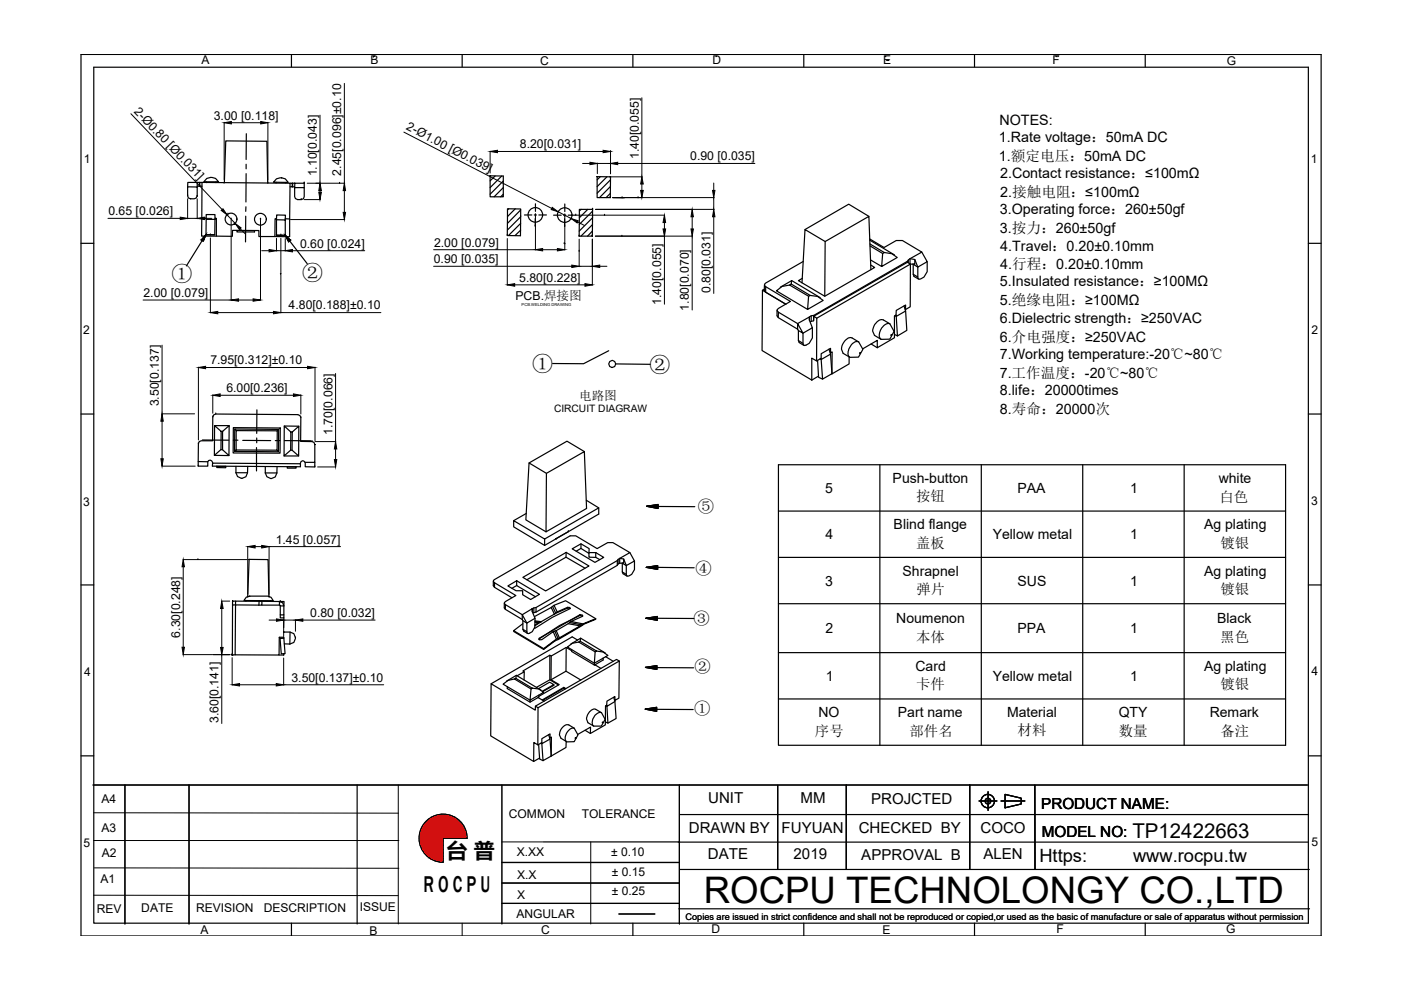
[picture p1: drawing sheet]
<svg xmlns="http://www.w3.org/2000/svg" width="297mm" height="210mm" viewBox="0 0 297 210" stroke-linecap="round" stroke-linejoin="round" font-family="sans-serif">
<!-- layer: 0 -->
<g fill="none" stroke="#000" stroke-width=".25">
<path d="M17.2 11.5h262.9v186.9h-262.9zM19.9 14.3h257.5v181.4h-257.5zM61.8 11.5v2.7M79.3 11.9l-.2 .2M79.4 11.9l-.3 .1M98 11.5v2.7M134.2 11.5v2.7M152 11.9l-.2 .1M170.4 11.5v2.7M187.6 11.9l.2 .1M188 12.8h.5M206.6 11.5v2.7"/>
<path d="M223.8 11.9l.2 .1M224.4 11.9l-.1 .1M242.8 11.5v2.7M39.8 39.6l2 .1v1.8l-.2 .5-.4 .1-1.3-.1-.1-.5zM41.8 38.7h.5v.8h-.4l-.1 .2zM41.9 38.7h-2.1v.9M42.3 39.5h.1M42.3 38.7h.1M42.8 38.7l18.7 .1-.1 7.6h-.9v-.8h-1.8l-.1 .8h-.3v3.8h-3.4v-1.3l-5.6-.1v1.3h-3.4v-3.8h-.3v-.8h-1.9v.8h-.9zM42.8 38.7h-.4v.8h.4M43.8 38.6v.1M43.8 37.8a1.85 1.85 0 0 1 2.5 .8h-3.1z"/>
<path d="M45.8 38.6v.1M47.5 38.7h.1M47.6 38.7l.3-8.8 8.7 .1 .2 8.8M52.2 34.8v1M52.2 36.8l-.1 6M52.2 28.3v5.5M56.8 38.8h.1M58.5 38.6v.2M58.6 37.9a1.82 1.82 0 0 1 2.5 .8l-3.1-.1zM60.6 38.7v.1M61.5 38.8h.5v.8h-.5M62 38.8h.5"/>
<path d="M62 39.6h.1M62 38.8v.8M62.5 39.8h2v1.9l-.2 .4-1.2 .2-.5-.2-.1-.4zM64.5 38.8h.1M64.5 38.8h-2v1v-.2h-.5M64.5 38.8v1M72 38.9h.1M103.9 37.3h2.8v4.4h-2.8zM103.9 37.3h.1M105 37.3l-1.1 1M106.4 37.3l-2.5 2.5M106.7 38.4l-2.8 2.8"/>
<path d="M106.7 39.8l-1.9 1.9M126.6 37.5v4.4h2.8v-4.4M126.6 37.5h.1M126.6 37.5h2.8M127.3 37.5l-.7 .6M128.7 37.5l-2.1 2.1M129.4 37.5h.1M129.4 38.2l-2.8 2.8M129.4 39.6l-2.3 2.3M129.5 32.1h.1M17.2 51.6h2.7M39.8 41.5h.1"/>
<path d="M41.8 41.5h.1M42.8 46.3l-.1 3.8h3.2M42.9 51l-3.4 5.4M43.7 49.7l-.6 1.4-.4-.2zM43.7 49.7l1.8 .1M43.7 46.5h1.9l-.1 3.3-1.8-.1zM43.7 46.3v.2M44.6 49.8h.1M45.6 46.3v.2M48.3 45.4h.1M49 46.5h.1M49.7 47.5h.1"/>
<path d="M50.2 48.8v.4h3.8v-.3M52.1 45.8v5.5M52.1 43.8v1M55.2 46.5h.1M58.6 49.9h.1M58.6 46.6h1.9v3.3h-1.9zM58.6 49.9h1.9M58.6 46.4v.2M59.5 58h.1M59.5 49.9h.1M60.5 49.9l1.1 1-.4 .4zM60.5 49.9h.1"/>
<path d="M60.5 46.4v.2M61.4 46.4v3.8h-3.1M61.4 51.1l3.7 4.8M63.9 42.3h.1M106.7 41.2l-.5 .5M107.6 49.9h.1M107.6 44.3h2.8l-.1 5.7-2.7-.1zM107.9 44.3l-.3 .2M109.2 44.3l-1.6 1.6M110.4 44.5l-2.8 2.9M110.4 46l-2.8 2.8M110.4 47.4l-2.6 2.5"/>
<path d="M110.4 48.8l-1.2 1.1M111.2 45.6h1.6M113.3 45.6h.4M113.5 47.9h.1M113.5 46.3v1.6M113.5 43.2v1.6M113.5 45.3v.5M114.2 45.6h1.7M117.4 45.6h1.6M119.5 45.6h.5M119.7 51.6h.1M119.7 48h.1"/>
<path d="M119.7 46.4v1.6M119.7 43.3v1.6M119.7 45.4v.5M120.5 45.6h1.6M122.1 45.6h.1M122.8 50.1h.1M122.8 53.3h.1M122.8 44.4h2.8v5.7h-2.8zM123.2 44.4l-.4 .3M124.6 44.4l-1.8 1.8M125.6 50h.1M125.6 50.1h.1"/>
<path d="M125.6 49l-1 1.1M125.6 44.4h.1M125.6 44.8l-2.8 2.8M125.6 46.2l-2.8 2.8M125.6 47.6l-2.4 2.5M128.2 45.7h.1M129.4 41.9h.1M129.4 41l-.9 .9M129.9 41.9h2.5M131.9 50.1h.1M131.9 41.9h.1M135.3 41.9h.1"/>
<path d="M167.9 59.5l6 3.6M170.3 55.4l-8 4.6-.2 .2v.4l5.5 3.3-2.6 1.5-.2 .2v.3l.2 .3 4.1 2.4 2.5-1.4v.7l.6 1.6-1.9 1.1v2.2l.3 .5 1-.5 .6-1.1v-2.2M174.9 51.2l-4.2-2.5-.7 11.3M184.2 45.9l-4.3-2.6-9.2 5.4M184.4 50.7l3 1.8 2.6-1.5h1.3l4.1 2.5-2.5 1.3-.5 .6-19.9 11.5-.5 .1-.4 .2v.7M184.4 50.9l5.2 3.1M184.4 51.7l3.1 1.8M184.5 52.1l2.6 1.6M184.6 55.1l2.3 1.4M184.6 56.2l.8 .5-10.5 6.1-5.6-3.3 .8-.5M184.6 57.2l-.4-11.3-9.3 5.3v11.6M187.1 53.7l.4-.2 1.6 .3 1.1 .8-3.3 1.9z"/>
<path d="M192.4 55.4v.2M192.6 55.1v.6M193.6 56v2.2l1 .5M193.6 58.2l.2 .4 1 .6M194 55v1h-1l-.6-.4-19.9 11.4M195.4 53.5l1.2 2-2 1.1-.6-1.6-1.1-.2v1.2M196.6 55.5v2.1l-.7 1.1-1 .5-.3-.1v-2.5l-1-.7M277.4 51.6h2.7M129.1 74.4l-5.4 2.7h-6.5M129.3 76.7l.5-.3 .5 .3 .2 .5-.2 .5-.5 .2-.5-.2-.2-.5zM130.6 77.2h7.3M162.1 60.4l-.1 1.1 .3 .5"/>
<path d="M162.1 61.3l-.4 .2M162.3 60.8v1.2l4.3 2.5-4.9-3-.1 12.8 10.5 6.3M164.7 65.8v1.2l.3 .3M165 66.2v1.1l4.1 2.5M165.4 60.9l2.4-1.4v.7l4 2.4M167.4 60.4l-1.6 .3-1.2 1 6.6 3.9M167.4 60.4l4 2.4M167.8 60.2l-.4 .2M169.1 68.6l1.2 2-1-.5-.2-.3zM169.3 70.1v2.1l1 .6M169.3 72.2l.1 .4 1 .6M171.4 62.8l.4-.2 1.5 .3 1.2 .8-3.3 1.9z"/>
<path d="M172 67v1.1l-.2 .1M172.5 68v-1l.7 .5-.1 9-1-.6v4.7M172.5 66.9v1.1l-.5 .1M173.2 67.5l19.8-11.5v9.1l-1 .5v-.9l-2 1.1v1l-.4 .2v4.6l-3.6 2.1v-1.5l-3 1.7M173.3 76.4l.3 3.6 .8 .4M173.6 79.7l-1.5 .9M173.8 76.1l.3 .1M174.1 76v.2M175.8 74l.3 1.1-2 1.1M176.1 74.8h.1M176.1 75.1l.3 4.1-2 1.2-.3-4.2M176.3 79.2l.1 .1"/>
<path d="M179.1 72.2a1.29 1.29 0 0 1 1.6-.5l1.4 .8 .9 1.6-1 1.6-1.8 .1-1.4-.9a1.73 1.73 0 0 1-.2-1.8zM180 75.7v1.5l-3.6 2.1v-4.7l-.3 .2v-.9l-2 1.1v1l-1 .5M182.1 72.5a1.9 1.9 0 0 0-2.2 1.6 1.42 1.42 0 0 0 .3 1.7M184.7 72.9l1.3 .8M186 68.2a1.25 1.25 0 0 1 1.3-.4l1.4 .9 .9 1.6-.9 1.6-1.9 .1-1.4-.9-.4-.9a3 3 0 0 1 1-2zM188.7 68.7a2.19 2.19 0 0 0-2.3 2.2v.5l.4 .6M189.7 66.9l.3 .2 .3 4.1-.7-.3M191.7 64.9l.3 1-2 1.2v-.3M192 65.6v.2M192 65.9l.3 4.1-2 1.2M17.2 87.8h2.7M42 98.8h.1"/>
<path d="M42 97.9v.9h2.1v-.9M42.1 94.1h.1M42.9 93.3h5.6M45.1 98.2l18.6 .1v.7l-18.7-.2zM45.1 98.2a.58 .58 0 0 0-.6-.6l-.4 .3h-2.1l.1-3.8 .1-.5 .5-.1h2.4v-5.1l.2-.4 .4-.2 17.4 .1 .5 .2 .2 .4-.1 5.1h2.5l.4 .2 .1 .5v3.7h-2l-.5-.3-.4 .2-.1 .4M45.1 88.4h.1M45.5 96.5l3 .1M45.5 90.2h3.1M45.7 87.8h.1M46 98.8l1.9 .1v.3l-1.9-.1zM46.8 95.3l.4 .1M46.9 91.5l-1.4-1.3v6.3l1.3-1.2 .1-3.8h.3"/>
<path d="M47.2 91.5l1.4-1.3-.1 6.4-1.3-1.2zM49.5 90.7h9.9v5.4l-10-.1zM49.5 93.3h.9M49.7 95.7l9.3 .1M49.8 91l-.1 4.7 .4-.3M50 98.9v1.3M50.1 91.3h8.7l-.1 4.1h-8.6zM51.5 93.4h5.9M52.5 98.9v1.3M54.4 94.9v5M54.4 92.9v1M54.5 86.9l-.1 5"/>
<path d="M56.2 98.9v1.4M58.4 93.4h.9M58.7 98.9v1.4M59.1 91h-9.3l.3 .3M59.1 91l-.1 4.8-.3-.4M59.1 91l-.3 .3M60.2 96.7h3.1M60.3 90.3l1.4 1.3-.1 3.8-1.4 1.3zM60.3 90.3l3.1 .1M60.3 93.4l5.6 .1M61.6 95.4h.3M61.7 91.6h.3"/>
<path d="M62 91.6l1.4-1.2-.1 6.3-1.4-1.3zM62.8 99h-1.9v.3h1.9v-.3M63.8 88.5h.1M64.7 98v1h2v-1M66.2 93.6h.1M66.8 94.3h.1M66.7 99h.1M123.9 95.7l-3.7-2.2-8 4.7M165 98.5h107.6v59.5h-107.6zM186.5 98.5v59.5M208.1 98.5v59.5M229.6 98.5v59.5"/>
<path d="M251.1 98.5v59.5M277.4 87.8h2.7M42 118.6h.1M50 100.2l.4 .8 .8 .4 .9-.3 .4-.9M50 100.2h2.5M52.8 118.6h.1M56.2 100.3l.4 .8 .8 .4 1-.4 .3-.8M56.2 100.3h2.5M108.9 110.4l6.6 3.9v1.3l-6.6-3.9zM111.6 108.9l-2.7 1.5M115.5 114.3l11.4-6.6v1.3l-11.4 6.6M115.9 100.4l8-4.7 .5 12.1-8.6 5z"/>
<path d="M115.9 100.4l-3.7-2.2-.7 12 4.3 2.6M117.9 114.2h.1M120 118.1l4 2.4M120 117.1v1l-8.3 4.8M120.5 112.7h.1M120.5 112.7l-2.6 1.5M121.3 116.4l1.9-1.1 1.7 1v.9h1.4l1.7 1-1.9 1zM123.2 115.3v1l-1 .6M123.2 116.3l1.7 1M124.3 106.1l2.6 1.6M124.9 117.2v.9l1.4 .1M126.3 117.2v1l.9 .4"/>
<path d="M130.9 118.9v1l-17.2 9.9M131 118.6v1l-.1 .2M131.4 119.4l-.4 .2M131.9 119.4v1.9l.9 .5M132.2 118.5v.9h-.8M133.5 117.2l1 1.7-1.7 1-.6-1.4-.8-.1v1M134.5 118.9v1.9l-.6 1-.8 .4-.3-.2v-.2v-1.9l-.9-.6M137.1 107.3l2.4-.3v.8zM139.5 107.4h7.8M165 108.4h107.6M165 118.2h107.6M17.2 124h2.7"/>
<path d="M45.2 138.8h3.6M49.3 138.8h.1M49.3 127.5h.1M49.9 127.5h-.6v.8M52.1 127.3v.2M52.2 126.6l.7-.2h3.9l.7 .2 .4 .8-6.2-.1zM52.5 126.6h.1M52.5 126.4l.3-7.8h4l.2 7.8M54.9 128.3h-5v10.5l9.3 .1v-3.8h.9M54.9 127.5h-5v.8h-.6v10.5h.6M54.9 127.5h.6v.8h-.6M54.9 127.5v.8"/>
<path d="M55.5 127.5h3.8v.8h-3.8M57.1 126.6h.1M57.4 127.4v.1M59.2 138.9h.9M59.2 135.1l.2 .3 .8-.1-.1-.2M59.4 130.4v.6h.8v-.6M59.4 127.5h.1M59.6 127.6l.6-.1v2.9h-.8v-1.9M59.6 127.5h-.3l.6 .3 .3 .7h-.8l-.1-.2M60.1 138.9h.1M60.2 134h.1M60.1 134h1.4l.8 .4 .3 .8"/>
<path d="M60.1 135.1v.1M60.1 138.6v.3M60.2 135.3l.2 3.3h-.8l-.2-3.2M60.2 131l-.1 2.1M60.3 136.5l1.2 .1M61.5 134v2.6M62.6 135.3h.1M62.6 135.4l-.3 .8-.8 .4M104.6 123.2v1l.2 .3M104.8 123.6v.9l3.7 2.2M106.9 127.9v1l.2 .3M107.2 128.2l-.1 1 3.6 2.1"/>
<path d="M107.7 124.2l1.8-1.1 4.9 2.9-1.9 1.1-1.7-1v-.8h-1.4zM108.9 133.7v.2l6.4 3.8M109.5 123.1v1l4 2.4M109.5 124.1l-1 .6M110.7 130.3l2.1-1.2v.6l.6 1.4-1.7 1zM110.9 122.4l9.1-5.3 4.9 2.9-9.2 5.3zM110.9 131.6v1.8l.8 .5M110.9 132.2l-2 1.5 6.4 3.8M110.9 133.4l.1 .4 .9 .5M112.8 129.1l.9-.3 17.2-9.9 .1-.3 2.5-1.4-3.6-2.2h-1.1l-2.2 1.3-4.5-2.7h-1.2l-16.1 9.3-.2 .1v.3l.2 .3 4.6 2.7-2.2 1.2-.2 .5 3.7 2.3v1M112.8 129.1v.6M113.2 128.9v1h-.1"/>
<path d="M113.4 130.7l3.5-1.9 .6 1.4-2.7 1.6-1.4-.2M113.4 131.1v1.9l-.6 .9-.8 .5-.3-.2v-.3v-1.8l-.8-.5-.2-.3M113.4 131.9l.8 .1-.8 .5M113.4 131.8l1.1 .1-.3 .1M113.7 128.8v1l-.5 .1M114.3 135.3l-.1 .3M114.5 131.9l.3-.1-1.4 .9M116.6 138.9v5.2M116.9 139.1l-.1 5M117.1 128.6l-.2 .2M117.3 133.9l.3-.1 .7 1.6M117.5 128.3l-.3 .3 .6 1.3 .3-.2"/>
<path d="M117.9 133.7l-.3 .1M118.3 135.6l-.6 .3-2.4 1.8v-.2a45.7 45.7 0 0 1 7.7-4.8l.6-.4 2.7-1.1v.1l-2.4 1-5.6 3.3M120 137.3v5M120.3 128.9l-2.8 1.3 .3-.2M120.3 128.8v.1M120.3 128.9l.6 .1M120.5 132.2l.3-.2 2.5 .5M121.1 131.7l-.3 .3M121.2 138l-1.2-.7-3.1 1.8-.3-.2-5.7 3.4 .3 .1-1.6 .9M121.2 137.7v.4l4.8 2.9M122.5 135.7l-1.2-.7-17.2 10M122.7 136.1l-1.3 .3-1.1 .8 5.7 3.4v.4"/>
<path d="M122.7 136.1l3.5 2.1M123 130.3l-8.7 5v.4l.6-.1 2.4-1.7 .7 1.6M123 130.3l.5 .1v.3l-2.4 1.1 2.5 .5M123 130.3v.2l-4.4 2.1-4.3 2.9M123 130.5l.6 .1M123 132.7l-2.5-.5-2.6 1.5 .7 1.5M123 136l-.3 .1M123.1 135.3l-2.1 1.3M126.2 138.2l.3-.2 1.4 .2 1 .8-2.9 1.6zM126.3 131.2l-6.4-3.8-2.4 .9 .6 1.4 2.2-.9h.5v.3l-3.7 1.8-3.7 2.4M126.5 138l-3.5-2 .1-.7 5.2 3.2M127.9 139.5v.4l-1.8 1.1 1.3 .7"/>
<path d="M128.4 139.2l1.6 1M131.9 121.3l.2 .4 .9 .5M136.9 131.1l2.4-.4v.8zM137 120.3l2.4-.4v.8zM139.3 131.1h7.8M139.4 120.3l7.8 .1M165 128h107.6M165 138.4h107.6M277.4 124h2.7M104.1 145l9.4 5.6v-.9l.6 .4-.1 7.8-.8-.5-.1 4-9.1-5.4zM107.6 145.6v.4l4.8 2.9 1.7-1M109.1 144l-1.4 .3-1 .8 5.7 3.3v.5"/>
<path d="M109.1 144l3.5 2.1M109.4 143.8l-.3 .2M109.5 143.2l-2.1 1.2M111.2 142.4l-.1 1.8M112.6 146.1l.2-.2 1.4 .2 1.1 .7-2.9 1.6zM112.8 145.9l-3.4-2.1 .1-.6 5.2 3.1M114.1 150.1l17.2-9.9-.1 7.8-.8 .5v-.8l-1.7 1-.1 .8-.2 .2-.1 4-3.1 1.8v-1.3l-2.7 1.5M114.1 147.9l1.3 .8M114.2 157.8l.2 3.1 .7 .4M114.2 146l2.3-1.4 .9 .5-2.4 1.4M114.2 147.4v.4l-.1 .1M116.3 155.8l.3 .9-1.7 1v-.2"/>
<path d="M116.6 156.4h.1M116.6 156.7l.3 3.6-1.8 1-.2-3.6-.2-.1M116.8 144.1l3.2-1.8 3.1 1.9M116.8 144.1l1.8 1-4.4 2.5M117.4 145.1v.2l-2.3 1.3M118.4 145.2l-1.8-1.1-2.9 1.6M119.2 154.2l.7-.5h.6l1.3 .7a1.95 1.95 0 0 0-2 2.1l.1 .5 .2 .3-1.2-.8a1.8 1.8 0 0 1 .3-2.3zM119.5 145.7v.2M119.8 146.1l-.3-.2-4.4 2.6M120 146l-.5-.3-4.5 2.7M120 157.2v1.3l-3.1 1.8v-4l-.3 .1v-.8l-1.7 1v.9l-.9 .4M121.8 154.5l.7 1.3-.8 1.5h-1.6"/>
<path d="M124.1 154.8l1.1 .7M125 150.9l1-.6a3.1 3.1 0 0 1 2.3 2.2l-.8 1.5h-1.6l-1.2-.8a1.96 1.96 0 0 1 .3-2.3zM126.1 141h-.1M127.5 151.1a1.96 1.96 0 0 0-1.9 2.6l.3 .3M128.4 149.6l.3 .2 .2 3.5-.6-.2M130.1 147.9l.3 .8-1.7 1.1-.1-.3M130.4 148.5v.1M130.4 148.7l.2 3.6-1.7 1M131.3 140.2l-.6-.4-17.2 9.9M136.8 150.4l2.4-.4v.8zM136.8 141.5l2.5-.4v.8zM139.2 150.4h7.8"/>
<path d="M139.3 141.5l7.8 .1M165 148.2h107.6M279 142.9l-.1 .2M17.2 160.3h2.7M19.7 166.4h257.7M26.5 166.4v29.5M40.1 166.4v29.5M75.7 166.4v29.5M114.4 160.7l-1.3 .7M115.3 178.5h28.8M116.8 160.3h.1M143.8 178.5h133.5"/>
<path d="M144 166.4v29.5M144.1 172.7h133.3M164.9 166.5v17.8M179.4 166.4v17.9M205.6 166.4v17.9M207.6 169.8h3.8M209.5 167.9v3.9M212.2 169.8h5.1M213.1 168.4l3.4 .8v1.3l-3.4 .8zM219.4 166.5v17.8M277.4 160.3h2.7M61.8 195.7v2.7"/>
<path d="M93.9 182.8a5.1 5.1 0 0 1-5.1-5.1 5.1 5.1 0 0 1 5.1-5.1 5.1 5.1 0 0 1 5.1 5.1h-5v5.1M106.4 191.5h37.6M106.4 187.2h37.6M106.4 182.9h37.6M131.2 193.8h7.6M134.2 195.7v2.7M143.9 192.7h133.8M144.1 184.3h133.5M170.4 195.7v2.7M206.6 195.7v2.7M242.8 195.7v2.7"/>
<circle cx="49" cy="46.4" r="1.25"/>
<circle cx="55.2" cy="46.5" r="1.25"/>
<circle cx="113.5" cy="45.6" r="1.55"/>
<circle cx="119.7" cy="45.6" r="1.55"/>
<circle cx="182.4" cy="74.9" r=".1"/>
<circle cx="189" cy="71.1" r=".11"/>
<circle cx="122" cy="156.5" r=".09"/>
<circle cx="127.8" cy="153.2" r=".08"/>
<circle cx="209.4" cy="169.8" r="1.42"/>
<circle cx="209.4" cy="169.8" r=".6"/>
</g>
<g fill="none" stroke="#000" stroke-width=".21">
<path d="M73 17.7v21.1M27.8 24.1l19.3 20.3M47.5 25.9v12.2M49.1 26h6.2M56.8 25.9v12.3M65.1 38.8h8M67.8 24.4v14.4M85.6 28l31.4 16.2M103.9 32.1v4.6M105.5 32.1h22.4M123.5 34.7h1.6M126.6 34.6v2.2"/>
<path d="M126.6 34.7h2.8M129.4 32.1v4.8M129.6 37.5h6.6M131 34.7h29M136.1 20.7v16.8M136.1 39v1.4M151.3 38.8v1.6M22.9 46.3h15.3M39.8 42.1v4.3M39.8 46.3h2M41.8 42.1v4.3M43.3 46.3h1.6"/>
<path d="M44.6 50.4v15.9M48.2 45.6l1.7 1.8M49 46.6v17.1M50.9 48.5l1.1 1.1M55.2 46.7v17M55.5 53.2h1.6M58.6 50.5v2.7M58.6 53.2h1.9M59.5 50.5v15.8M60.5 50.6v2.6M61.6 46.6h11.5M62 53.2h15.3"/>
<path d="M64.5 42.3h3.4M67.8 40.4v.4M73 40.4v4.6M91.9 56.5h29.3M91.9 52.9h21.6M107.6 50.6v9.9M113.5 45.7v7.3M115 52.9h3.2M118.3 44.9l2.8 1.4M119.7 45.8v7.2M122.2 45.6h18.7M122.5 47.1l1.4 .7"/>
<path d="M122.8 50.7v5.8M122.8 56.5h2.8M125.6 50.7v9.8M126.2 50.1h20.6M126.3 44.4h25.1M127.2 56.5h1.5M130 41.9h21.4M140.9 47.2v1.3M140.9 50.1v14.4M146.8 46v2.5M146.8 50.1v15.6M151.3 41.9v2.5"/>
<path d="M151.3 46v16.2M30.3 63.6h18.7M34.4 73.2v14.5M42.1 77.8v15.5M43.6 77.9h21.6M46.2 66.3h11.8M50.6 63.6h3.1M59.5 66.3h21.3M66.8 77.8v15.7M71.1 79.2v14.4M109.1 60.4h14.9M34.3 98.8h7.1"/>
<path d="M34.3 87.7h7M34.4 89.3v8M45.1 83.7v3.9M46.7 83.8h15.5M63.8 83.7v4.1M66.8 93.6h4.4M67.3 99h3.9M71.1 95.2v2.2M38.8 118.6h13.6M52.5 115.9v10.1M54.1 115.9h1.4M72.2 115.9h-15.1v10.1"/>
<path d="M38.8 138.8h6.3M38.8 120.2v17M47 127.5h1.7M47 138.8h1.6M47 129v8.3M47 138.8v14.6M49.2 139.4v5.8M57.1 131.5h1.5M60.1 131.4v3.5M60.1 139.5v5.7M60.1 131.5h2.5M62.6 131.4v2.4"/>
<path d="M64.2 131.5h15.3M50.8 145.2h7.8M60.1 145.2h21.3M19.8 178.2h64.8M19.8 172.3l64.7 .1M84.4 166.4v29.5M106.4 166.4v29.5M106.4 178.5h8.8M125.3 178.5v17.4M19.8 189.8l64.6 .1M20 184l64.6 .1M98 195.7v2.7"/>
</g>
<g fill="#f00" stroke="#f00" stroke-width=".21">
<path d="M93.5 172.7h1.1z"/>
<path d="M92.1 182.5h1.9v.2z"/>
<path d="M93.5 172.7l1.6 .1zM92.7 172.8l.8-.1 1.6 .1z"/>
<path d="M92.7 172.8l2.8 .1zM92.5 172.9h3z"/>
<path d="M92.5 172.9l3.5 .2-.5-.2zM91.8 173.1l.7-.2 3.5 .2z"/>
<path d="M91.8 173.1l4.5 .1-.3-.1zM91.6 173.2l.2-.1 4.5 .1z"/>
<path d="M91.6 173.2l5.2 .4-.5-.4zM91 173.6l.6-.4 5.2 .4z"/>
<path d="M91 173.6l6.1 .1-.3-.1zM90.8 173.7l.2-.1 6.1 .1z"/>
<path d="M90.8 173.7l6.7 .4-.4-.4zM90.4 174.1l.4-.4 6.7 .4z"/>
<path d="M90.4 174.1l7.4 .3-.3-.3zM90.4 174.1l7.4 .3h-7.6z"/>
<path d="M90.2 174.4l7.9 .4-.3-.4zM90.2 174.4l7.9 .4h-8.3z"/>
<path d="M89.8 174.8l8.5 .3-.2-.3zM89.8 174.8l8.5 .3h-8.7z"/>
<path d="M89.6 175.1l9 .5-.3-.5zM89.6 175.1l9 .5h-9.3z"/>
<path d="M89.3 175.6l9.4 .3-.1-.3zM89.3 175.6l9.4 .3h-9.5z"/>
<path d="M89.2 175.9l9.7 .6-.2-.6zM89.2 175.9l9.7 .6h-9.9z"/>
<path d="M89 176.5l10 .3-.1-.3zM89 176.5l10 .3h-10z"/>
<path d="M89 176.8l10 .6v-.6zM89 176.8l10 .6h-10.1z"/>
<path d="M88.9 177.4l10.1 .3v-.3zM88.9 177.4l10.1 .3h-10.1z"/>
<path d="M88.9 177.7l5.1 .6v-.6zM88.9 177.7l5.1 .6h-5.1z"/>
<path d="M88.9 178.3l5.1 .9v-.9zM88.9 178.3l5.1 .9h-4.9z"/>
<path d="M89.1 179.2l4.9 .9v-.9zM89.1 179.2l4.9 .9h-4.6z"/>
<path d="M89.4 180.1l4.6 .8v-.8zM89.4 180.1l4.6 .8h-4.1z"/>
<path d="M89.9 180.9l4.1 .7v-.7zM89.9 180.9l4.1 .7h-3.4z"/>
<path d="M90.6 181.6l3.4 .5v-.5zM90.6 181.6l3.4 .5h-2.7z"/>
<path d="M91.3 182.1l2.7 .4v-.4zM91.3 182.1l2.7 .4h-1.9z"/>
<path d="M92.1 182.5l.9 .2h1zM93 182.7l1 .1z"/>
</g>
<g fill="#000" stroke="#000" stroke-width=".21">
<path d="M47.5 26l1.6-.2v.5zM55.3 25.8l1.5 .2-1.5 .3zM103.9 32.1l1.6-.2v.5zM125.1 34.4l1.5 .3-1.5 .2zM127.9 31.9l1.5 .2-1.5 .3zM129.4 34.7l1.6-.3v.5zM136.1 37.5l.3 1.5h-.6zM38.2 46l1.6 .3-1.6 .3zM41.8 46.3l1.5-.3v.6zM46.9 44.6l.4-.3 .9 1.3zM49.9 47.4l1.2 .9-.4 .4zM57.1 52.9l1.5 .3-1.5 .2z"/>
<path d="M60.5 53.2l1.5-.3v.5zM67.6 40.8h.5l-.3 1.5zM67.8 38.8l.3 1.6h-.5zM72.8 45h.5l-.3 1.6zM73 38.8l.3 1.6h-.5zM113.5 52.9l1.5-.2v.5zM117.1 44l1.2 .9-1.4-.5zM118.2 52.7l1.5 .2-1.5 .3zM121.2 56.2l1.6 .3-1.6 .2zM121.1 46.3l1.5 .5-.2 .5zM125.6 56.5l1.6-.3v.5zM135.8 40.4h.6l-.3 1.5z"/>
<path d="M140.9 45.6l.2 1.6h-.5zM140.6 48.5h.5l-.2 1.6zM146.8 44.4l.2 1.6h-.5zM146.5 48.5h.5l-.2 1.6zM151.1 40.4h.5l-.3 1.5zM151.3 44.4l.3 1.6h-.5zM42.1 77.9l1.5-.2v.5zM44.6 66.3l1.6-.3v.5zM49 63.6l1.6-.2v.5zM53.7 63.4l1.5 .2-1.5 .3zM58 66l1.5 .3-1.5 .2zM65.2 77.7l1.6 .2-1.6 .3z"/>
<path d="M107.6 60.4l1.5-.3v.6zM124 60.1l1.6 .3-1.6 .3zM34.1 97.3h.5l-.2 1.5zM34.4 87.7l.2 1.6h-.5zM45.1 83.8l1.6-.3v.6zM62.2 83.5l1.6 .3-1.6 .3zM70.9 97.4h.5l-.3 1.6zM71.1 93.6l.3 1.6h-.5zM52.5 115.9l1.6-.3v.6zM55.5 115.6l1.6 .3-1.6 .3zM38.8 118.6l.3 1.6h-.5zM38.6 137.2h.5l-.3 1.6z"/>
<path d="M47 127.5l.3 1.5h-.5zM46.8 137.3h.5l-.3 1.5zM58.6 131.2l1.5 .3-1.5 .2zM62.6 131.5l1.6-.3v.5zM49.2 145.2l1.6-.3v.5zM58.6 144.9l1.5 .3-1.5 .2z"/>
<path d="M43.7 49.7l-.5 1.2h-.5zM42.7 50.9l.4 .2 .1-.2z"/>
<path d="M60.5 49.9l1.1 1h-.6zM61 50.9l.2 .4 .4-.4z"/>
<path d="M137 120.3l2.4-.4v.4zM137 120.3l2.4 .4v-.4z"/>
<path d="M137.1 107.3l2.4-.3v.3zM137.1 107.3l2.4 .5v-.5z"/>
<path d="M136.9 131.1l2.4-.4v.4zM136.9 131.1l2.4 .4v-.4z"/>
<path d="M136.8 150.4l2.4-.4v.4zM136.8 150.4l2.4 .4v-.4z"/>
<path d="M136.8 141.5l2.5-.4v.4zM136.8 141.5l2.5 .4v-.4z"/>
</g>
<text font-size="7.8" x="149.2" y="191.4">ROCPU TECHNOLONGY CO.,LTD</text>
<text font-size="5" x="89.8" y="189.1">R O C P U</text>
<g font-size="4.4">
<text x="36.4" y="59.6">①</text>
<text x="64.1" y="59.5">②</text>
<text x="112.8" y="78.7">①</text>
<text x="137.7" y="78.8">②</text>
<text x="94.7" y="182">台 普</text>
</g>
<text font-size="4.3" x="240.1" y="177.7">TP12422663</text>
<g font-size="3.9">
<text x="220.4" y="182.7">Https:</text>
<text x="240.2" y="182.7">www.rocpu.tw</text>
</g>
<g font-size="3.5">
<text x="147.9" y="108.5">⑤</text>
<text x="147.5" y="121.6">④</text>
<text x="147.1" y="132.2">③</text>
<text x="147.3" y="142.6">②</text>
<text x="147.2" y="151.4">①</text>
</g>
<g font-size="3.2">
<text x="150.1" y="170.3">UNIT</text>
<text x="169.7" y="170.3">MM</text>
<text x="184.7" y="170.4">PROJCTED</text>
<text x="220.8" y="171.6">PRODUCT NAME:</text>
<text x="146" y="176.6">DRAWN BY</text>
<text x="165.7" y="176.6">FUYUAN</text>
<text x="182.1" y="176.5">CHECKED BY</text>
<text x="207.9" y="176.6">COCO</text>
<text x="220.9" y="177.5">MODEL NO:</text>
<text x="150.1" y="182.2">DATE</text>
<text x="168.3" y="182.2">2019</text>
<text x="182.6" y="182.3">APPROVAL B</text>
<text x="208.5" y="182.1">ALEN</text>
</g>
<g font-size="3">
<text x="211.9" y="26.5">NOTES:</text>
<text x="211.8" y="30.2">1.Rate voltage：50mA DC</text>
<text x="211.8" y="34.1">1.额定电压：50mA DC</text>
<text x="212" y="37.8">2.Contact resistance：≤100mΩ</text>
<text x="212" y="41.8">2.接触电阻：≤100mΩ</text>
<text x="212" y="45.5">3.Operating force：260±50gf</text>
<text x="212" y="49.5">3.按力：260±50gf</text>
<text x="212.1" y="53.1">4.Travel：0.20±0.10mm</text>
<text x="212.1" y="57.1">4.行程：0.20±0.10mm</text>
<text x="212" y="60.7">5.Insulated resistance：≥100MΩ</text>
<text x="212" y="64.7">5.绝缘电阻：≥100MΩ</text>
<text x="212" y="68.4">6.Dielectric strength：≥250VAC</text>
<text x="212" y="72.4">6.介电强度：≥250VAC</text>
<text x="212" y="76.1">7.Working temperature:-20℃~80℃</text>
<text x="212" y="80.1">7.工作温度：-20℃~80℃</text>
<text x="212" y="83.8">8.life：20000times</text>
<text x="212" y="87.8">8.寿命：20000次</text>
<text x="174.9" y="104.5">5</text>
<text x="189.3" y="102.4">Push-button</text>
<text x="194.3" y="106.3">按钮</text>
<text x="215.7" y="104.5">PAA</text>
<text x="239.6" y="104.5">1</text>
<text x="258.4" y="102.4">white</text>
<text x="258.6" y="106.4">白色</text>
<text x="189.5" y="112.3">Blind flange</text>
<text x="255.3" y="112.2">Ag plating</text>
<text x="175" y="114.3">4</text>
<text x="194.3" y="116.1">盖板</text>
<text x="210.5" y="114.3">Yellow metal</text>
<text x="239.6" y="114.3">1</text>
<text x="258.8" y="116.1">镀银</text>
<text x="174.9" y="124.1">3</text>
<text x="191.4" y="122.1">Shrapnel</text>
<text x="194.3" y="126">弹片</text>
<text x="215.8" y="124.1">SUS</text>
<text x="239.6" y="124.1">1</text>
<text x="255.3" y="122">Ag plating</text>
<text x="258.8" y="126">镀银</text>
<text x="175" y="134.3">2</text>
<text x="190" y="132.2">Noumenon</text>
<text x="194.3" y="136">本体</text>
<text x="215.7" y="134.3">PPA</text>
<text x="239.6" y="134.3">1</text>
<text x="258" y="132.2">Black</text>
<text x="258.7" y="136.1">黑色</text>
<text x="194.1" y="142.2">Card</text>
<text x="255.3" y="142.2">Ag plating</text>
<text x="175.1" y="144.3">1</text>
<text x="194.3" y="146.2">卡件</text>
<text x="210.5" y="144.3">Yellow metal</text>
<text x="239.6" y="144.3">1</text>
<text x="258.8" y="146.1">镀银</text>
<text x="172.8" y="156">序号</text>
<text x="173.5" y="152.1">NO</text>
<text x="190.4" y="152">Part name</text>
<text x="192.9" y="156">部件名</text>
<text x="213.5" y="152">Material</text>
<text x="215.8" y="155.9">材料</text>
<text x="237.2" y="152">QTY</text>
<text x="237.2" y="156">数量</text>
<text x="256.5" y="152">Remark</text>
<text x="258.8" y="156">备注</text>
</g>
<text font-size="2.7" x="122.8" y="84.9">电路图</text>
<g font-size="2.6">
<text x="42.7" y="13.6">A</text>
<text x="78.6" y="13.7">B</text>
<text x="114.5" y="13.7">C</text>
<text x="151.1" y="13.7">D</text>
<text x="187.2" y="13.7">E</text>
<text x="223.2" y="13.7">F</text>
<text x="260.1" y="13.8">G</text>
<text x="28.3" y="23.7" transform="rotate(46 28.3 23.7)">2-Ø0.80 [Ø0.031]</text>
<text x="45.3" y="25.3">3.00 [0.118]</text>
<text x="86" y="27.4" transform="rotate(27 86 27.4)">2-Ø1.00 [Ø0.039]</text>
<text x="17.8" y="34.6">1</text>
<text x="110.2" y="31.4">8.20[0.031]</text>
<text x="135.4" y="33.7" transform="rotate(-90 135.4 33.7)">1.40[0.055]</text>
<text x="146.3" y="34">0.90 [0.035]</text>
<text x="277.9" y="34.6">1</text>
<text x="67.2" y="37.4" transform="rotate(-90 67.2 37.4)">1.10[0.043]</text>
<text x="72.3" y="37.2" transform="rotate(-90 72.3 37.2)">2.45[0.096]±0.10</text>
<text x="23" y="45.6">0.65 [0.026]</text>
<text x="63.6" y="52.5">0.60 [0.024]</text>
<text x="92" y="52.3">2.00 [0.079]</text>
<text x="92" y="55.8">0.90 [0.035]</text>
<text x="110.1" y="59.7">5.80[0.228]</text>
<text x="30.4" y="62.9">2.00 [0.079]</text>
<text x="61.2" y="65.6">4.80[0.188]±0.10</text>
<text x="109.3" y="63.6">PCB.焊接图</text>
<text x="140.2" y="64.6" transform="rotate(-90 140.2 64.6)">1.40[0.055]</text>
<text x="146.1" y="65.9" transform="rotate(-90 146.1 65.9)">1.80[0.070]</text>
<text x="150.7" y="62.2" transform="rotate(-90 150.7 62.2)">0.80[0.031]</text>
<text x="17.6" y="70.9">2</text>
<text x="278" y="70.8">2</text>
<text x="44.6" y="77.2">7.95[0.312]±0.10</text>
<text x="48" y="83.1">6.00[0.236]</text>
<text x="33.7" y="86.2" transform="rotate(-90 33.7 86.2)">3.50[0.137]</text>
<text x="70.5" y="92.2" transform="rotate(-90 70.5 92.2)">1.70[0.066]</text>
<text x="17.6" y="107.3">3</text>
<text x="278" y="107.2">3</text>
<text x="58.4" y="115.3">1.45 [0.057]</text>
<text x="65.8" y="130.8">0.80 [0.032]</text>
<text x="38.2" y="135.2" transform="rotate(-90 38.2 135.2)">6.30[0.248]</text>
<text x="17.9" y="143.2">4</text>
<text x="278.1" y="143.1">4</text>
<text x="61.8" y="144.5">3.50[0.137]±0.10</text>
<text x="46.3" y="153.4" transform="rotate(-90 46.3 153.4)">3.60[0.141]</text>
<text x="21.5" y="170.3">A4</text>
<text x="107.9" y="173.4">COMMON</text>
<text x="123.4" y="173.4">TOLERANCE</text>
<text x="17.7" y="179.5">5</text>
<text x="21.5" y="176.4">A3</text>
<text x="278" y="179.4">5</text>
<text x="21.6" y="181.7">A2</text>
<text x="109.5" y="181.6">X.XX</text>
<text x="129.6" y="181.4">± 0.10</text>
<text x="129.7" y="185.8">± 0.15</text>
<text x="21.3" y="187.2">A1</text>
<text x="109.6" y="186.3">X.X</text>
<text x="109.7" y="190.7">X</text>
<text x="129.7" y="189.9">± 0.25</text>
<text x="20.5" y="193.6">REV</text>
<text x="30" y="193.4">DATE</text>
<text x="41.6" y="193.3">REVISION</text>
<text x="42.5" y="198">A</text>
<text x="55.9" y="193.3">DESCRIPTION</text>
<text x="76.3" y="193.2">ISSUE</text>
<text x="109.5" y="194.6">ANGULAR</text>
<text x="150.9" y="197.9">D</text>
<text x="224" y="197.9">F</text>
<text x="260" y="197.9">G</text>
<text x="78.3" y="198.1">B</text>
<text x="114.7" y="198">C</text>
<text x="187.1" y="198.1">E</text>
</g>
<text font-size="2.2" x="117.5" y="87.4">CIRCUIT DIAGRAW</text>
<text font-size="1.9" x="145.4" y="195.1">Copies are issued in strict confidence and shall not be reproduced or copied,or used as the basic of manufacture or sale of apparatus without permission</text>
<text font-size=".9" x="110.6" y="64.9">PCB.WELDING DRAWING</text>
</svg>
